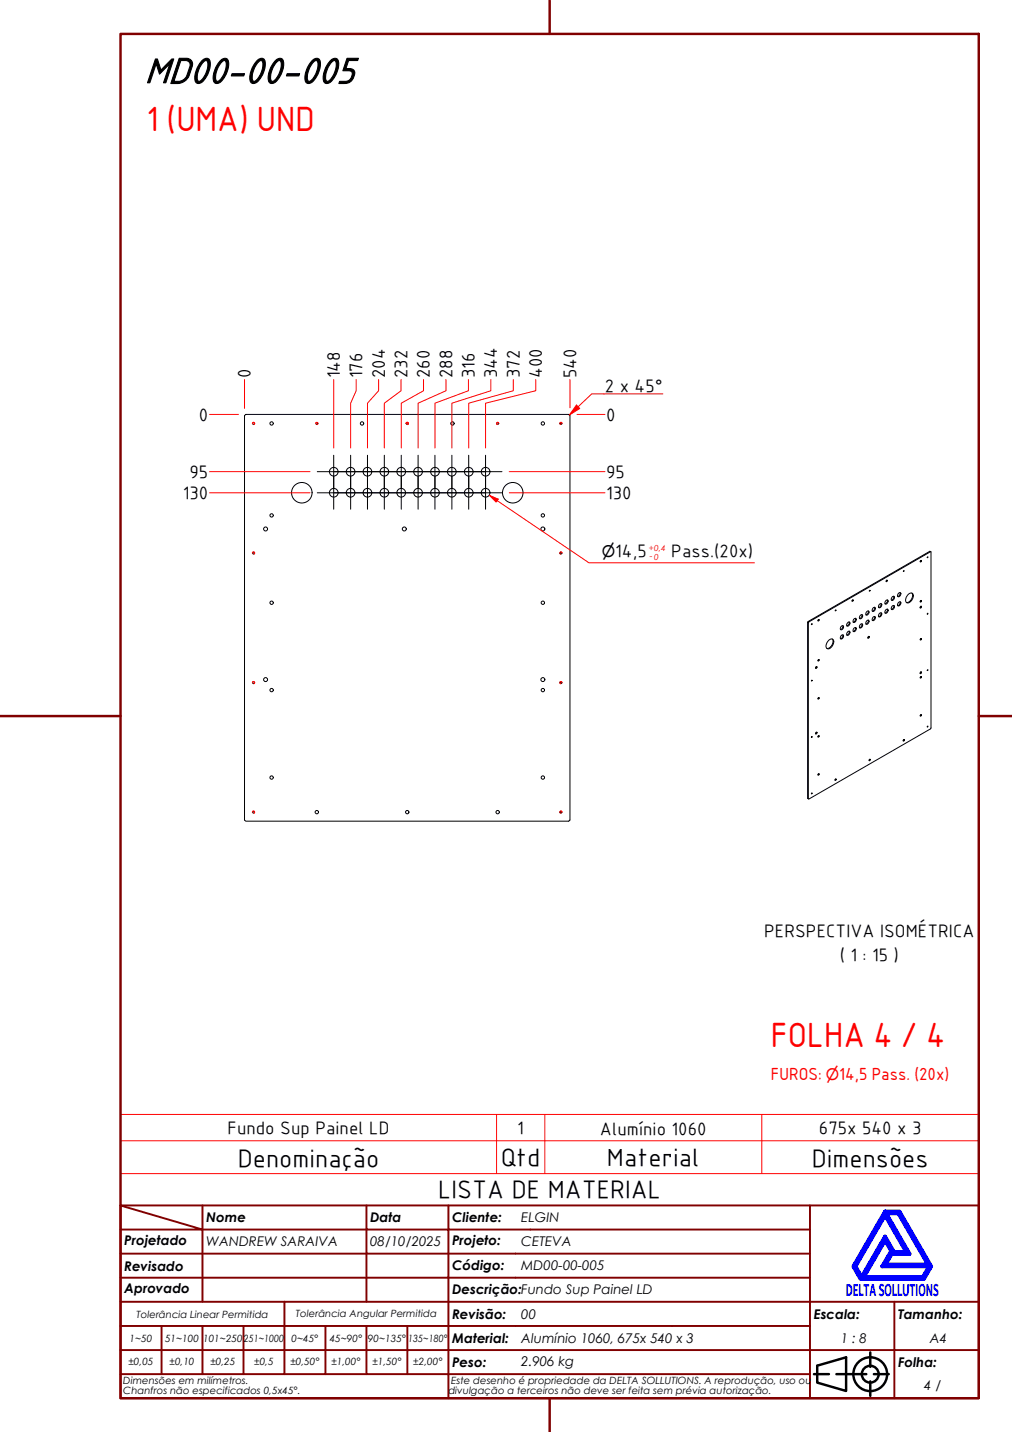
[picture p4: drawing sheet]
<svg xmlns="http://www.w3.org/2000/svg" width="210mm" height="297mm" viewBox="0 0 210 297" stroke-linecap="round" stroke-linejoin="round" font-family="sans-serif">
<!-- layer: Visible (ABNT) -->
<g fill="none" stroke="#000" stroke-width=".21">
<path d="M51 86h67l.2 .2v83.9l-.2 .2h-67l-.3-.2v-83.9zM187.4 118.4h.1l-.1 .2zM191 116.3l-.1 .2M193 114.4l.1 36.6-.1 .2-25.3 14.6-.2-.2v-36.5M193 114.4l-25.3 14.6M193 114.4l-.1-.1-25.3 14.6M167.6 128.9l.1 .1v.2l-.2-.1zM167.7 129.2v36.5M169.2 138.3h.3l-.3 .4-.1-.1zM169.3 138.3l-.2 .3M169.8 128.5l-.1 .2M169.8 136.8l-.1 .2"/>
<path d="M171.9 132.8a.6 .6 0 0 1 .9-.1 .6 .6 0 0 1 0 .8l-.2 .5a.7 .7 0 0 1-.5 .6 .7 .7 0 0 1-.7-.3v-.6zM172.6 132.6a1.38 1.38 0 0 1-1.1 1.9M174.5 130a.3 .3 0 0 1 .4-.2 .3 .3 0 0 1 0 .5l-.1 .1a.32 .32 0 0 1-.5 .2 .32 .32 0 0 1 .1-.5zM174.5 131.8a.31 .31 0 0 1 .5 .1 .31 .31 0 0 1-.2 .4 .32 .32 0 0 1-.5 .2 .32 .32 0 0 1 .1-.5zM174.8 129.8l-.1 .5-.4 .3M174.8 131.7l-.1 .5-.4 .3M175.9 131a.31 .31 0 0 1 .4 .1 .31 .31 0 0 1-.2 .5 .31 .31 0 0 1-.5 .1 .31 .31 0 0 1 .1-.5zM175.9 129.1a.31 .31 0 0 1 .4 .1 .31 .31 0 0 1-.2 .5 .31 .31 0 0 1-.5 .1 .31 .31 0 0 1 .1-.5zM176.1 129v.5l-.5 .3M176.1 130.9v.5l-.5 .3M176.8 124.4l-.1 .2M177.2 130.3a.32 .32 0 0 1 .4 0 .32 .32 0 0 1-.1 .5 .32 .32 0 0 1-.5 .2 .32 .32 0 0 1 0-.6z"/>
<path d="M177.2 128.4a.32 .32 0 0 1 .4 0 .32 .32 0 0 1-.1 .5 .32 .32 0 0 1-.5 .2 .32 .32 0 0 1 0-.6zM177.4 128.3v.4l-.4 .4M177.4 130.2v.4l-.4 .4M178.4 129.6a.3 .3 0 0 1 .5-.2 .3 .3 0 0 1 0 .5l-.1 .1a.32 .32 0 0 1-.5 .2 .32 .32 0 0 1 .1-.5zM178.4 127.7a.3 .3 0 0 1 .5-.2 .3 .3 0 0 1 0 .5l-.1 .1a.32 .32 0 0 1-.5 .2 .32 .32 0 0 1 .1-.5zM178.8 127.5l-.1 .5-.4 .3M178.8 129.4l-.1 .5-.4 .3M179.8 128.7a.31 .31 0 0 1 .5 .1 .31 .31 0 0 1-.2 .5 .31 .31 0 0 1-.5 .1 .31 .31 0 0 1 .1-.5zM179.8 126.8a.31 .31 0 0 1 .5 .1 .31 .31 0 0 1-.2 .5 .31 .31 0 0 1-.5 .1 .31 .31 0 0 1 .1-.5zM180.1 126.7l-.1 .5-.4 .3M180.1 128.6l-.1 .5-.4 .3M180.1 132l.2 .2-.3 .2z"/>
<path d="M180.1 132l-.1 .3M180.3 122.5h.2l-.1 .1zM181.1 128a.32 .32 0 0 1 .5 .1 .32 .32 0 0 1-.2 .4 .32 .32 0 0 1-.5 .2 .32 .32 0 0 1 .1-.5zM181.1 126.1a.32 .32 0 0 1 .5 0 .32 .32 0 0 1-.2 .5 .32 .32 0 0 1-.5 .2 .32 .32 0 0 1 .1-.6zM181.4 126v.4l-.5 .4M181.4 127.9v.4l-.5 .4M182.4 127.3a.3 .3 0 0 1 .4-.1 .3 .3 0 0 1 0 .4v.1a.32 .32 0 0 1-.6 .2 .32 .32 0 0 1 .1-.5zM182.4 125.4a.3 .3 0 0 1 .4-.2 .3 .3 0 0 1 0 .5v.1a.32 .32 0 0 1-.6 .2 .32 .32 0 0 1 .1-.5zM182.7 125.2l-.1 .5-.4 .3M182.7 127.1l-.1 .5-.4 .3M183.8 126.5a.31 .31 0 0 1 .5 0 .31 .31 0 0 1-.2 .5 .31 .31 0 0 1-.5 .1 .31 .31 0 0 1 0-.5zM183.8 124.6a.31 .31 0 0 1 .5 0 .31 .31 0 0 1-.2 .5 .31 .31 0 0 1-.5 .1 .31 .31 0 0 1 0-.5z"/>
<path d="M183.9 120.4l-.1 .2M184 124.4v.5l-.4 .3M184 126.4v.4l-.4 .3M185.1 125.7a.32 .32 0 0 1 .5 .1 .32 .32 0 0 1-.2 .4 .32 .32 0 0 1-.5 .2 .32 .32 0 0 1 .1-.5zM185.1 123.8a.32 .32 0 0 1 .5 .1 .32 .32 0 0 1-.2 .4 .32 .32 0 0 1-.5 .2 .32 .32 0 0 1 .1-.5zM185.4 123.7l-.1 .4-.4 .4M185.4 125.6l-.1 .4-.4 .4M186.3 125a.3 .3 0 0 1 .5-.1 .3 .3 0 0 1 0 .5 .33 .33 0 0 1-.5 .3 .33 .33 0 0 1 0-.6zM186.4 123a.31 .31 0 0 1 .5 .1 .31 .31 0 0 1-.2 .5 .32 .32 0 0 1-.5 .1 .32 .32 0 0 1 .1-.5zM186.7 122.9l-.1 .6-.4 .2M186.7 124.8l-.1 .6-.4 .2M188.4 123.3a.6 .6 0 0 1 .9-.2 .6 .6 0 0 1 .1 .9l-.4 .6a.61 .61 0 0 1-.6 .5 .61 .61 0 0 1-.6-.5l.2-.8z"/>
<path d="M189.1 123a1.38 1.38 0 0 1-1.1 2M190.9 125.9l.2-.1-.2 .3zM190.9 139.4h.2v.1l-.2 .2zM191 132.5l-.1 .2M191 124.6l-.1 .2M191 139.4l-.2 .3M191 125.8l-.2 .3M169.3 151.9l.2 .1-.3 .3-.1-.2zM169.3 151.9l-.2 .3M169.8 144.7l-.1 .2M169.8 152.6l-.1 .2M180.4 157.5l-.1 .2"/>
<path d="M187.4 153.4l-.1 .2M191 148.3l-.1 .1M191 140.4l-.1 .2M169.8 160.5l-.1 .2M173.3 161.6l-.1 .2"/>
<circle cx="52.6" cy="87.8" r=".2"/>
<circle cx="56.3" cy="87.8" r=".35"/>
<circle cx="65.7" cy="87.8" r=".2"/>
<circle cx="69.2" cy="97.8" r=".9"/>
<circle cx="72.7" cy="97.8" r=".9"/>
<circle cx="75.1" cy="87.8" r=".35"/>
<circle cx="76.2" cy="97.8" r=".9"/>
<circle cx="79.7" cy="97.8" r=".9"/>
<circle cx="83.2" cy="97.8" r=".9"/>
<circle cx="84.5" cy="87.8" r=".2"/>
<circle cx="86.7" cy="97.8" r=".9"/>
<circle cx="90.2" cy="97.8" r=".9"/>
<circle cx="93.7" cy="97.8" r=".9"/>
<circle cx="93.8" cy="87.8" r=".35"/>
<circle cx="97.2" cy="97.8" r=".9"/>
<circle cx="100.7" cy="97.8" r=".9"/>
<circle cx="103.2" cy="87.8" r=".2"/>
<circle cx="112.6" cy="87.8" r=".35"/>
<circle cx="116.3" cy="87.8" r=".2"/>
<circle cx="52.6" cy="114.7" r=".2"/>
<circle cx="55.1" cy="109.7" r=".41"/>
<circle cx="56.3" cy="106.9" r=".35"/>
<circle cx="62.6" cy="102.2" r="2.13"/>
<circle cx="69.2" cy="102.2" r=".9"/>
<circle cx="72.7" cy="102.2" r=".9"/>
<circle cx="76.2" cy="102.2" r=".9"/>
<circle cx="79.7" cy="102.2" r=".9"/>
<circle cx="83.2" cy="102.2" r=".9"/>
<circle cx="83.9" cy="109.7" r=".41"/>
<circle cx="86.7" cy="102.2" r=".9"/>
<circle cx="90.2" cy="102.2" r=".9"/>
<circle cx="93.7" cy="102.2" r=".9"/>
<circle cx="97.2" cy="102.2" r=".9"/>
<circle cx="100.7" cy="102.2" r=".9"/>
<circle cx="106.4" cy="102.2" r="2.13"/>
<circle cx="112.6" cy="109.7" r=".41"/>
<circle cx="112.6" cy="106.9" r=".35"/>
<circle cx="116.3" cy="114.7" r=".2"/>
<circle cx="191" cy="116.4" r=".15"/>
<circle cx="192.4" cy="115.6" r=".09"/>
<circle cx="56.3" cy="125" r=".35"/>
<circle cx="112.6" cy="125" r=".35"/>
<circle cx="168.4" cy="129.5" r=".09"/>
<circle cx="169.8" cy="137" r=".15"/>
<circle cx="169.8" cy="128.7" r=".15"/>
<circle cx="173.3" cy="126.6" r=".09"/>
<circle cx="176.9" cy="124.6" r=".15"/>
<circle cx="183.9" cy="120.5" r=".15"/>
<circle cx="191" cy="124.7" r=".15"/>
<circle cx="191" cy="132.6" r=".15"/>
<circle cx="192.4" cy="139" r=".09"/>
<circle cx="192.4" cy="127.3" r=".09"/>
<circle cx="52.6" cy="141.6" r=".2"/>
<circle cx="55.1" cy="141" r=".41"/>
<circle cx="56.3" cy="143.1" r=".35"/>
<circle cx="112.6" cy="141" r=".41"/>
<circle cx="112.6" cy="143.1" r=".35"/>
<circle cx="116.3" cy="141.6" r=".2"/>
<circle cx="168.4" cy="152.9" r=".09"/>
<circle cx="168.4" cy="141.2" r=".09"/>
<circle cx="169.8" cy="144.9" r=".15"/>
<circle cx="169.8" cy="152.8" r=".15"/>
<circle cx="180.4" cy="157.7" r=".15"/>
<circle cx="187.5" cy="153.6" r=".15"/>
<circle cx="191" cy="140.5" r=".15"/>
<circle cx="191" cy="148.4" r=".15"/>
<circle cx="192.4" cy="150.7" r=".09"/>
<circle cx="52.6" cy="168.5" r=".2"/>
<circle cx="56.3" cy="161.3" r=".35"/>
<circle cx="65.7" cy="168.5" r=".35"/>
<circle cx="84.5" cy="168.5" r=".35"/>
<circle cx="103.2" cy="168.5" r=".35"/>
<circle cx="112.6" cy="161.3" r=".35"/>
<circle cx="116.3" cy="168.5" r=".2"/>
<circle cx="168.4" cy="164.6" r=".09"/>
<circle cx="169.8" cy="160.7" r=".15"/>
<circle cx="173.3" cy="161.8" r=".15"/>
</g>
<!-- layer: Visible Narrow (ABNT) -->
<path d="M52.3 87.9l.2-.3h.2l.1 .4-.2 .1M65.5 87.9l.2-.3h.2v.4l-.1 .1M84.2 87.9l.2-.3h.2l.1 .4-.2 .1M103.5 87.9l-.1-.2-.3-.1-.1 .2 .2 .3M116.6 87.9l-.1-.2-.3-.1-.1 .2 .2 .3M52.3 114.8l.2-.3h.2l.1 .4-.2 .1M116.6 114.8l-.1-.2-.3-.1-.1 .2 .2 .3M52.3 141.6l.2-.2h.2l.1 .3-.2 .1M116.6 141.6l-.1-.1-.3-.1-.1 .2 .2 .2M52.3 168.5l.2-.3 .2 .1 .1 .3-.2 .1M116.6 168.5l-.1-.2h-.3l-.1 .1 .2 .3" fill="none" stroke="#f00" stroke-width=".21"/>
<path d="M25 236.6h178v-5.4h-178v12.2M103 231.2v12.2M113 231.2v12.2M158 231.2v12.2M203 236.6v6.8h-178M25 243.4v6.6h178v-6.6" fill="none" stroke="#f00" stroke-width=".21"/>
<!-- layer: Borda A3/A4 (ABNT) -->
<path d="M25 7h178v283h-178zM114 0v7M0 148.5h25M203 148.5h7M114 290v7" fill="none" stroke="#800000" stroke-width=".51"/>
<path d="M183.6 257.3l1.2 2.2-1.8 3.2h9.7l-1.3 2.2h-12.2zM183.6 252.1l4.4 7.6h-2.6l-1.8-3.2-4.9 8.4-1.3-2.2zM183.6 251.3h3l6.5 11.4-1.5 2.6h-13.1l-1.5-2.6zM183.8 251.7h2.5l6.2 10.6h-8.8l1.3-2.2h3.7zM185 259.7h.2l-.1 .2z" fill="none" stroke="#00f" stroke-width=".8"/>
<!-- layer: 0 -->
<path d="M178.5 265.3h13.1" fill="none" stroke="#000" stroke-width=".21"/>
<g fill="none" stroke="#800000" stroke-width=".4">
<path d="M25 250l17 5h-17M25 250h178v40h-178zM42 255h34v5h17M42 255v15M42 250v5M76 250v5h17v5M93 250v5h75M168 250v20h-143M25 260h51v10M25 275h17M33.5 275v10M50.5 275h-8.5v10"/>
<path d="M59 270v15h-8.5M67.5 275v10h-8.5M76 275v10h8.5M84.5 275v10M93 275h-42.5v10M93 260v5h-68M93 275v10h75M93 260h75M93 275h75M168 265h-75v10M185.5 270v10h17.5M203 270h-35v10h17.5v10"/>
<path d="M25 285h25.5M25 280h143v10M67.5 285h8.5M84.5 285h8.5v5"/>
</g>
<g fill="none" stroke="#000" stroke-width=".51">
<path d="M168.8 285h3.1M169.5 283.3l6-1.8v7l-6-1.7zM173.5 285h6.2M180.5 280.5v3M180.5 286.5v3M181.3 285h3"/>
<circle cx="180.5" cy="285" r="3.5"/>
<circle cx="180.5" cy="285" r="1.75"/>
</g>
<!-- layer: Marca de centro (ISO) -->
<g fill="none" stroke="#000" stroke-width=".21">
<path d="M65.8 97.8h6.8M69.2 94.4v6.8M69.2 98.8v6.8M69.3 97.8h6.8M72.7 94.4v6.8M72.7 98.8v6.8M72.8 97.8h6.8M76.2 94.4v6.8M76.2 98.8v6.8M76.3 97.8h6.8M79.7 94.4v6.8M79.7 98.8v6.8"/>
<path d="M79.8 97.8h6.8M83.2 94.4v6.8M83.2 98.8v6.8M83.3 97.8h6.8M86.7 94.4v6.8M86.7 98.8v6.8M86.8 97.8h6.8M90.2 94.4v6.8M90.2 98.8v6.8M90.3 97.8h6.8M93.7 94.4v6.8M93.7 98.8v6.8"/>
<path d="M93.8 97.8h6.8M97.2 94.4v6.8M97.2 98.8v6.8M97.3 97.8h6.8M100.7 94.4v6.8M100.7 98.8v6.8M65.8 102.2h6.8M69.3 102.2h6.8M72.8 102.2h6.8M76.3 102.2h6.8M79.8 102.2h6.8M83.3 102.2h6.8"/>
<path d="M86.8 102.2h6.8M90.3 102.2h6.8M93.8 102.2h6.8M97.3 102.2h6.8"/>
</g>
<g fill="none" stroke="#f00" stroke-width=".21">
<path d="M50.7 78.7v6M69.2 78.7v14.2M73.9 78.7v2.4l-1.2 2.5v9.3M78.5 78.7v2.4l-2.3 2.5v9.3M83.2 78.7v2.4l-3.5 2.5v9.3M87.8 78.7v2.4l-4.6 2.5v9.3M92.5 78.7v2.4l-5.8 2.5v9.3M97.2 78.7v2.4l-7 2.5v9.3M101.8 78.7v2.4l-8.1 2.5v9.3M106.5 78.7v2.4l-9.3 2.5v9.3M111.1 78.7v2.4l-10.4 2.5v9.3M118.2 78.7v5.9"/>
<path d="M43.5 86h6M43.5 97.8h20.8M105.6 97.8h19.9M119.7 86h5.8M43.5 102.2h20.8M101.5 102.7l1.6 1.2M105.6 102.2h19.9"/>
</g>
<path d="M101.5 102.7l1.8 .8-.4 .6z" fill="#f00"/>
<path d="M101.5 102.7l1.8 .8-.4 .6zM103.1 103.9l19.1 12.8h34.3" fill="none" stroke="#f00" stroke-width=".21"/>
<path d="M119.9 84.4l-1.8 1.7" fill="none" stroke="#f00" stroke-width=".21"/>
<path d="M119.6 84l.6 .7-2.1 1.4z" fill="#f00"/>
<path d="M119.6 84l.6 .7-2.1 1.4zM137.5 81.7h-14.8l-2.8 2.7" fill="none" stroke="#f00" stroke-width=".21"/>
<text font-size="81.9" fill="#fff" x="188.7" y="289">.</text>
<text font-size="8.1" x="30" y="17.2">MD00-00-005</text>
<g font-size="7" fill="#f00">
<text x="30.4" y="27.1">1 (UMA) UND</text>
<text x="159.9" y="217.1">FOLHA 4 / 4</text>
</g>
<g font-size="5.4">
<text x="49.3" y="242">Denominação</text>
<text x="103.9" y="241.8">Qtd</text>
<text x="125.9" y="241.8">Material</text>
<text x="168.4" y="242">Dimensões</text>
<text x="90.9" y="248.5">LISTA DE MATERIAL</text>
</g>
<g font-size="3.9">
<text x="52" y="78.5" transform="rotate(-90 52 78.5)">0</text>
<text x="70.5" y="78.5" transform="rotate(-90 70.5 78.5)">148</text>
<text x="75.1" y="78.5" transform="rotate(-90 75.1 78.5)">176</text>
<text x="79.8" y="78.5" transform="rotate(-90 79.8 78.5)">204</text>
<text x="84.5" y="78.5" transform="rotate(-90 84.5 78.5)">232</text>
<text x="89.1" y="78.5" transform="rotate(-90 89.1 78.5)">260</text>
<text x="93.8" y="78.5" transform="rotate(-90 93.8 78.5)">288</text>
<text x="98.4" y="78.5" transform="rotate(-90 98.4 78.5)">316</text>
<text x="103.1" y="78.5" transform="rotate(-90 103.1 78.5)">344</text>
<text x="107.7" y="78.5" transform="rotate(-90 107.7 78.5)">372</text>
<text x="112.4" y="78.5" transform="rotate(-90 112.4 78.5)">400</text>
<text x="119.5" y="78.5" transform="rotate(-90 119.5 78.5)">540</text>
<text x="125.5" y="81.4">2 x 45°</text>
<text x="41.3" y="87.2">0</text>
<text x="125.7" y="87.2">0</text>
<text x="39.3" y="99.1">95</text>
<text x="125.7" y="99.1">95</text>
<text x="37.9" y="103.5">130</text>
<text x="125.7" y="103.5">130</text>
<text x="127.6" y="115.6">14,5</text>
<text x="139.2" y="115.6">Pass.(20x)</text>
<text x="158.5" y="194.3">PERSPECTIVA ISOMÉTRICA</text>
<text x="174.2" y="199.3">( 1 : 15 )</text>
<text x="47.2" y="235.2">Fundo Sup Painel LD</text>
<text x="107.3" y="235.2">1</text>
<text x="124.4" y="235.3">Alumínio 1060</text>
<text x="169.9" y="235.2">675x 540 x 3</text>
</g>
<text font-size="3.9" fill="#00f" x="175.4" y="268.8">DELTASOLLUTIONS</text>
<text font-size="3.5" fill="#f00" x="159.9" y="223.9">FUROS: ⌀14,5 Pass. (20x)</text>
<text font-size="3.3" x="124.8" y="115.6">⌀</text>
<g font-size="2.8">
<text x="42.8" y="253.5">Nome</text>
<text x="76.8" y="253.5">Data</text>
<text x="93.8" y="253.6">Cliente:</text>
<text x="108.1" y="253.5">ELGIN</text>
<text x="25.8" y="263.6">Revisado</text>
<text x="25.8" y="258.3">Projetado</text>
<text x="42.8" y="258.5">WANDREW SARAIVA</text>
<text x="76.8" y="258.4">08/10/2025</text>
<text x="93.8" y="263.4">Código:</text>
<text x="93.8" y="258.3">Projeto:</text>
<text x="108.1" y="263.5">MD00-00-005</text>
<text x="108.1" y="258.5">CETEVA</text>
<text x="25.8" y="268.3">Aprovado</text>
<text x="93.8" y="268.3">Descrição:Fundo Sup Painel LD</text>
<text x="93.8" y="273.6">Revisão:</text>
<text x="108.1" y="273.5">00</text>
<text x="168.8" y="273.5">Escala:</text>
<text x="186.3" y="273.5">Tamanho:</text>
<text x="93.8" y="278.6">Material:</text>
<text x="108.1" y="278.5">Alumínio 1060, 675x 540 x 3</text>
<text x="174.4" y="278.5">1 : 8</text>
<text x="192.8" y="278.6">A4</text>
<text x="93.8" y="283.5">Peso:</text>
<text x="108.1" y="283.3">2.906 kg</text>
<text x="186.3" y="283.5">Folha:</text>
<text x="191.7" y="288.4">4 / 4</text>
</g>
<g font-size="2.1">
<text x="28.3" y="273.3">Tolerância Linear Permitida</text>
<text x="61.4" y="273.1">Tolerância Angular Permitida</text>
<text x="26.9" y="278.3">1~50</text>
<text x="34.2" y="278.3">51~100</text>
<text x="42.1" y="278.3">101~250</text>
<text x="50.5" y="278.3">251~1000</text>
<text x="60.5" y="278.3">0~45°</text>
<text x="68.4" y="278.3">45~90°</text>
<text x="76.3" y="278.3">90~135°</text>
<text x="84.7" y="278.3">135~180°</text>
<text x="25.6" y="287.1">Dimensões em milímetros.</text>
<text x="26.6" y="283.2">±0,05</text>
<text x="35.2" y="283.2">±0,10</text>
<text x="43.6" y="283.2">±0,25</text>
<text x="52.7" y="283.2">±0,5</text>
<text x="60.2" y="283.2">±0,50°</text>
<text x="68.7" y="283.2">±1,00°</text>
<text x="77.2" y="283.2">±1,50°</text>
<text x="85.7" y="283.2">±2,00°</text>
<text x="93.6" y="287.1">Este desenho é propriedade da DELTA SOLLUTIONS. A reprodução, uso ou</text>
<text x="25.6" y="289.2">Chanfros não especificados 0,5x45°.</text>
<text x="93" y="289.2">divulgação a terceiros não deve ser feita sem prévia autorização.</text>
</g>
<g font-size="1.7" fill="#f00">
<text x="134.6" y="114.4">+0,4</text>
<text x="134.8" y="115.9">- 0</text>
</g>
</svg>
